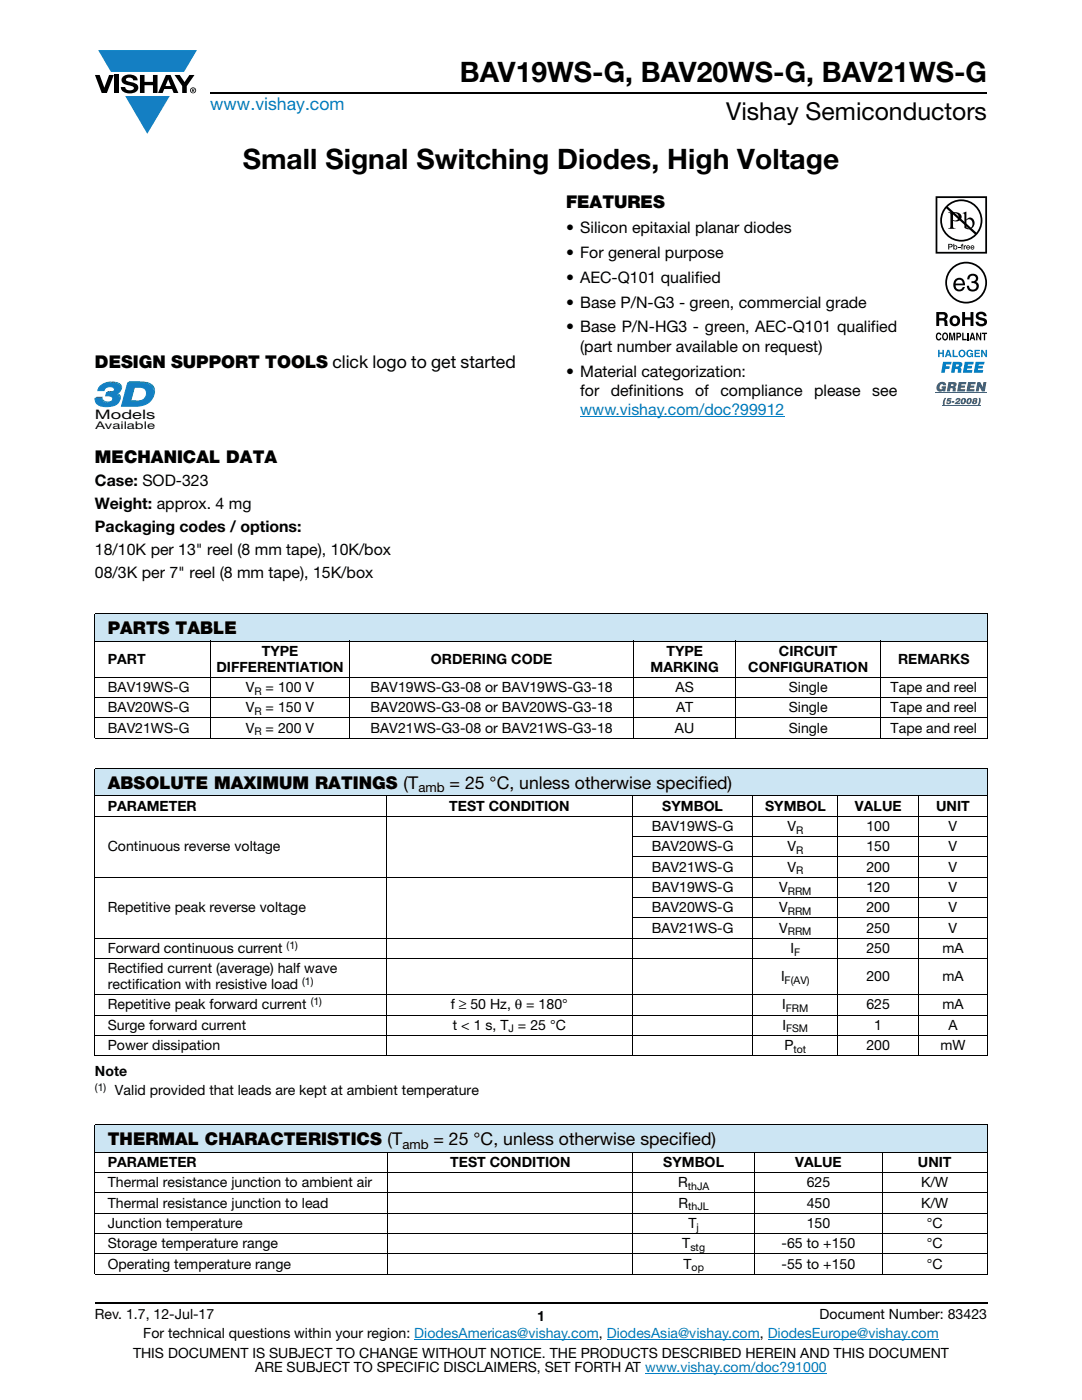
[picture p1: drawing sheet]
<svg xmlns="http://www.w3.org/2000/svg" width="216mm" height="279mm" viewBox="0 0 216 279" stroke-linecap="round" stroke-linejoin="round" font-family="sans-serif">
<g fill="#147fc3">
<path d="M19.6 10h19.7l-2.6 4.3h-1.1h-13.5z"/>
<path d="M25 19.2h8.9l-4.5 7.5z"/>
</g>
<g fill="#000">
<path d="M18.9 15h1l.9 2.5 1-2.5h.9l-1.4 3.6h-1zM22.9 15h.9v3.6h-.9zM24.6 15.3a2.1 2.1 0 0 1 2.8 .3l.1 .4h-.9a.79 .79 0 0 0-.7-.5 .79 .79 0 0 0-.8 .4l.3 .3 1 .2a1.08 1.08 0 0 1 1.2 1 1.08 1.08 0 0 1-1.1 1.2 1.73 1.73 0 0 1-2.4-1.2h.9a.96 .96 0 0 0 .8 .6 .96 .96 0 0 0 .9-.4 1.31 1.31 0 0 0-1.2-.6 1.03 1.03 0 0 1-1.1-.6 1.03 1.03 0 0 1 .2-1.1zM27.9 15h.9v1.3h1.7v-1.3h.9v3.6h-.9v-1.6h-1.7v1.6h-.9zM34.8 15h1.1l.9 1.4 1-1.4h1l-1.5 2.2v1.4h-.9v-1.4z"/>
<path d="M33.6 15.9l.5 1.3h-1.1zM33.1 15l-1.6 3.6h1l.3-.8h1.5l.3 .8h1l-1.6-3.6z"/>
<path d="M38.4 17.8h.2v.2h-.2zM38.3 17.7v.7h.1v-.3l.4 .3-.2-.3 .2-.2-.1-.2z"/>
<path d="M38.1 18a.46 .46 0 0 1 .9 0 .46 .46 0 0 1-.9 0zM37.9 18a.6 .6 0 0 0 1.2 0 .6 .6 0 0 0-1.2 0z"/>
</g>
<path d="M42 18.6h155M18.9 260h178.1" fill="none" stroke="#000" stroke-width=".36"/>
<path d="M115.8 83.2h40.7M82.7 267.3h36.8M121.1 267.3h30.5M128.7 274h36.3M153.2 267.3h34.1" fill="none" stroke="#007ec4" stroke-width=".2"/>
<g fill="#fff">
<path d="M41.6 40.4h38.7v26.8h-38.7z"/>
<path d="M18.9 76.1h12.1v9.9h-12.1z"/>
</g>
<path d="M19.3 79.2h1.2l-.3 .3h-1.2z" fill="#0d567f"/>
<path d="M20.5 79.2l-.3 .4z" fill="#09537d"/>
<path d="M20.5 79.3l-.3 .3z" fill="#0d5781"/>
<path d="M20.5 79.3l-.3 .4z" fill="#105a84"/>
<path d="M20.5 79.4l-.3 .4z" fill="#115c88"/>
<path d="M20.5 79.5l-.3 .3z" fill="#145f8c"/>
<path d="M20.5 79.5l-.2 .4z" fill="#146190"/>
<path d="M20.6 79.6l-.3 .4z" fill="#156494"/>
<path d="M20.6 79.7l.2 .2-.3 .3-.2-.2z" fill="#176797"/>
<path d="M20.8 79.9h.1l-.3 .4-.1-.1z" fill="#156494"/>
<path d="M20.9 79.9l.1 .1-.4 .3z" fill="#146190"/>
<path d="M21 80h.1l-.4 .3z" fill="#145f8c"/>
<path d="M21.1 80l.1 .1-.4 .2z" fill="#115c88"/>
<path d="M21.2 80.1h.1l-.4 .3z" fill="#105a84"/>
<path d="M21.3 80.1h.2l-.5 .3z" fill="#0d5781"/>
<path d="M21.5 80.1h.2l-.4 .3h-.1z" fill="#09537d"/>
<path d="M21.7 80.1h.1l-.5 .3z" fill="#0e5078"/>
<path d="M21.8 80.1l.2-.1-.5 .4z" fill="#0e4e73"/>
<path d="M22 80.1l.2-.1-.5 .4z" fill="#0a496f"/>
<path d="M22.2 80l.1-.1-.4 .4z" fill="#09486a"/>
<path d="M22.3 79.9l.3-.1-.6 .5z" fill="#034466"/>
<path d="M21.6 78h.4l-.4 .4h-.3z" fill="#0d567f"/>
<path d="M21.3 77.2l-.4 .4z" fill="#034466"/>
<path d="M21.2 77.3l-.4 .5z" fill="#09486a"/>
<path d="M21.1 77.4l-.3 .5z" fill="#0a496f"/>
<path d="M21.1 77.6l-.3 .4z" fill="#0e4e73"/>
<path d="M22 78h.1l-.5 .4z" fill="#09537d"/>
<path d="M22.1 78h.2l-.3 .3h-.2z" fill="#0e5078"/>
<path d="M22.3 78h.2l-.5 .3z" fill="#0e4e73"/>
<path d="M22.5 78l.2-.1-.5 .4z" fill="#0a496f"/>
<path d="M22.7 77.9h.1l-.4 .4z" fill="#09486a"/>
<path d="M22.8 77.9l.2-.1-.5 .4z" fill="#034466"/>
<path d="M23.2 78.3l.2 .1-.3 .3h-.2z" fill="#115c88"/>
<path d="M23.4 78.4h.1l-.3 .4-.1-.1z" fill="#145f8c"/>
<path d="M23.5 78.4l.2 .1-.3 .3h-.2z" fill="#146190"/>
<path d="M23.7 78.5l.1 .1-.3 .3-.1-.1z" fill="#156494"/>
<path d="M23.8 78.6l.2 .2-.3 .4-.2-.3z" fill="#176797"/>
<path d="M24 78.8l.1 .2-.3 .3-.1-.1z" fill="#156494"/>
<path d="M24.1 79l-.3 .3z" fill="#146190"/>
<path d="M24.1 79l-.3 .4z" fill="#145f8c"/>
<path d="M24.1 79.1l-.3 .4z" fill="#115c88"/>
<path d="M24.2 79.2l-.3 .4z" fill="#105a84"/>
<path d="M24.2 79.3l-.3 .4z" fill="#0d5781"/>
<path d="M24.2 79.4l-.4 .4z" fill="#09537d"/>
<path d="M24.1 79.5l-.3 .4z" fill="#0e5078"/>
<path d="M24.1 79.6l-.3 .4z" fill="#0e4e73"/>
<path d="M24.1 79.7l-.4 .4z" fill="#0a496f"/>
<path d="M24.1 79.8l-.4 .5z" fill="#09486a"/>
<g fill="#034466">
<path d="M24 80l-.5 .5z"/>
<path d="M20.3 76.8l.5-.4-.8 .7z"/>
</g>
<path d="M20.8 76.4l.3-.1-.6 .4z" fill="#09486a"/>
<path d="M21.1 76.3l.3-.1-.6 .4z" fill="#0a496f"/>
<path d="M21.4 76.2l.4-.1-.3 .3-.4 .1z" fill="#0e4e73"/>
<path d="M21.8 76.1h.3l-.3 .3h-.3z" fill="#0e5078"/>
<path d="M22.1 76.1h.2l-.5 .3z" fill="#09537d"/>
<path d="M19.9 77.1a3.2 3.2 0 0 1 4.1 .1 1.07 1.07 0 0 1-1.1 1.5 1.09 1.09 0 0 1 1 1 1.09 1.09 0 0 1-.8 1.1 4.2 4.2 0 0 1-3.6-.1l-.5-.7v-.5h1.2a1 1 0 0 0 1.5 .9 .7 .7 0 0 0 .8-.8 .7 .7 0 0 0-.9-.6h-.5l.2-.6h.4a.81 .81 0 0 0 1.1-.9 1.28 1.28 0 0 0-2 .5h-1.3z" fill="#177fc3"/>
<path d="M19.9 77.1a3.2 3.2 0 0 1 4.1 .1 1.07 1.07 0 0 1-1.1 1.5 1.09 1.09 0 0 1 1 1 1.09 1.09 0 0 1-.8 1.1 4.2 4.2 0 0 1-3.6-.1l-.5-.7v-.5h1.2a1 1 0 0 0 1.5 .9 .7 .7 0 0 0 .8-.8 .7 .7 0 0 0-.9-.6h-.5l.2-.6h.4a.81 .81 0 0 0 1.1-.9 1.28 1.28 0 0 0-2 .5h-1.3z" fill="none" stroke="#177fc3" stroke-width=".2"/>
<path d="M22.3 76.1h.2l-.3 .3h-.2z" fill="#09537d"/>
<path d="M22.5 76.1h.4l-.3 .4-.4-.1z" fill="#0d5781"/>
<path d="M22.9 76.1l.3 .1-.3 .3h-.3z" fill="#105a84"/>
<path d="M23.2 76.2l.2 .1-.3 .3-.2-.1z" fill="#115c88"/>
<path d="M23.4 76.3h.2l-.3 .3h-.2z" fill="#145f8c"/>
<path d="M23.6 76.3l.2 .1-.3 .3-.2-.1z" fill="#146190"/>
<path d="M23.8 76.4l.2 .1-.3 .3-.2-.1z" fill="#156494"/>
<path d="M24 76.5l.3 .3-.3 .4-.3-.4z" fill="#176797"/>
<path d="M24.3 76.8v.2l-.3 .3v-.1z" fill="#156494"/>
<path d="M24.3 77l-.2 .4z" fill="#146190"/>
<path d="M24.4 77.1l-.3 .4z" fill="#145f8c"/>
<path d="M24.4 77.1l-.3 .4z" fill="#115c88"/>
<path d="M24.4 77.2l-.3 .4z" fill="#105a84"/>
<path d="M24.4 77.3l-.3 .4z" fill="#0d5781"/>
<path d="M24.4 77.4l-.3 .4z" fill="#09537d"/>
<path d="M24.4 77.4l-.3 .4z" fill="#0e5078"/>
<path d="M24.4 77.5l-.3 .4z" fill="#0e4e73"/>
<path d="M24.4 77.6l-.4 .4z" fill="#0a496f"/>
<path d="M24.3 77.7l-.3 .4z" fill="#09486a"/>
<path d="M24.3 77.8l-.5 .4z" fill="#034466"/>
<path d="M26.2 79.9h1.1l-.3 .3h-1.1z" fill="#0d567f"/>
<path d="M27.3 79.9h.1l-.4 .3z" fill="#09537d"/>
<path d="M27.4 79.9h.3l-.3 .3h-.3z" fill="#0e5078"/>
<path d="M27.7 79.9l.3-.1-.3 .4h-.3z" fill="#0e4e73"/>
<path d="M28 79.8h.2l-.5 .4z" fill="#0a496f"/>
<path d="M28.2 79.8l.3-.1-.6 .4z" fill="#09486a"/>
<path d="M28.5 79.7l.6-.4-.9 .7z" fill="#034466"/>
<path d="M27 77l-.8 2.9-.3 .3 .8-2.9z" fill="#074f76"/>
<path d="M25.5 76.3h2.6" fill="none" stroke="#0d567f" stroke-width=".31"/>
<path d="M28.1 76.1h.4l-.3 .3h-.4z" fill="#09537d"/>
<path d="M28.5 76.1h.4l-.3 .4-.4-.1z" fill="#0d5781"/>
<path d="M28.9 76.1l.4 .1-.3 .3h-.4z" fill="#105a84"/>
<path d="M29.3 76.2l.3 .1-.3 .3-.3-.1z" fill="#115c88"/>
<path d="M29.6 76.3l.2 .1-.3 .3-.2-.1z" fill="#145f8c"/>
<path d="M29.8 76.4l.3 .1-.3 .3-.3-.1z" fill="#146190"/>
<path d="M30.1 76.5l.2 .1-.3 .4-.2-.2z" fill="#156494"/>
<path d="M30.3 76.6l.5 .5-.4 .3-.4-.4z" fill="#176797"/>
<path d="M30.8 77.1l.1 .2-.4 .3-.1-.2z" fill="#156494"/>
<path d="M30.9 77.3v.2l-.3 .3-.1-.2z" fill="#146190"/>
<path d="M30.9 77.5v.1l-.3 .3v-.1z" fill="#145f8c"/>
<path d="M30.9 77.6l-.2 .5z" fill="#115c88"/>
<path d="M31 77.8l-.3 .5z" fill="#105a84"/>
<path d="M31 78v.2l-.3 .3v-.2z" fill="#0d5781"/>
<path d="M31 78.2l-.4 .5z" fill="#09537d"/>
<path d="M30.9 78.4l-.3 .6z" fill="#0e5078"/>
<path d="M30.9 78.6l-.4 .6z" fill="#0e4e73"/>
<path d="M30.8 78.9l-.4 .5z" fill="#0a496f"/>
<path d="M30.7 79.1l-.4 .6z" fill="#09486a"/>
<path d="M30.6 79.4l-.6 .7z" fill="#034466"/>
<path d="M26.7 77.3l-.8 2.9a3.2 3.2 0 0 0 3.1-.9 1.27 1.27 0 0 0 .1-1.4 1.27 1.27 0 0 0-1.3-.6zM25.5 76.4a8.4 8.4 0 0 1 4.2 .4 2.15 2.15 0 0 1 1 2 2.15 2.15 0 0 1-1.4 1.8 9.3 9.3 0 0 1-5.1 .5z" fill="#177fc3"/>
<path d="M25.5 76.4a8.4 8.4 0 0 1 4.2 .4 2.15 2.15 0 0 1 1 2 2.15 2.15 0 0 1-1.4 1.8 9.3 9.3 0 0 1-5.1 .5zM26.7 77.3a2.55 2.55 0 0 1 2.3 .4 1.76 1.76 0 0 1-.2 1.9 1.76 1.76 0 0 1-1.8 .6h-1.1z" fill="none" stroke="#177fc3" stroke-width=".2"/>
<path d="M186.7 39.2h10.3v41.8h-10.3z" fill="#fff"/>
<g fill="#000">
<path d="M191.2 49.3h.4v.1h-.4zM191.9 48.7h.3l-.2 .2 .2 .1v.1h-.2v.7h-.1v-.7h-.2zM192.3 49h.2v.1l.3-.1v.1l-.3 .1v.6h-.2zM193.3 54.9a1.07 1.07 0 0 1 1.3-.2 1.07 1.07 0 0 1 .5 1.2l-.4 .4a1.06 1.06 0 0 1 .5 1.4 1.06 1.06 0 0 1-1.4 .5l-.2-.1a1.02 1.02 0 0 1-.7-1.1h.5a.71 .71 0 0 0 .9 .8 .71 .71 0 0 0 .3-1.2l-.7-.1v-.4a.59 .59 0 0 0 .8-.4 .59 .59 0 0 0-.6-.7 .66 .66 0 0 0-.7 .8h-.4zM186.9 66.6l.4-.2h.3l.2 .5-.6-.2a.66 .66 0 0 0 .1 1l.3-.3h.2a.54 .54 0 0 1-.4 .6 .54 .54 0 0 1-.6-.5zM189.4 66.4h.4l.2 1.2 .2-1.2h.4v1.5h-.3v-1.3l-.2 1.3h-.2l-.3-1.3v1.3h-.2zM192 66.4h.3v1.2h.6v.3h-.9zM192 62.3h.6v1h1.1v-1h.5v2.8h-.5v-1.3h-1.1v1.3h-.6zM193 66.4h.3v1.5h-.3zM195 62.4a1.15 1.15 0 0 1 1.9 .7h-.6v-.2a.68 .68 0 0 0-1-.1v.4l.2 .1a1.29 1.29 0 0 1 1.5 .9 1.17 1.17 0 0 1-1.2 .9 1.17 1.17 0 0 1-1.1-.9h.5l.1 .2a.67 .67 0 0 0 1.1-.1l-.3-.3-.5-.1a.82 .82 0 0 1-.9-.5 .82 .82 0 0 1 .3-1zM194.8 66.4h.3l.5 1.1v-1.1h.2v1.5h-.3l-.5-1.1v1.1h-.2zM195.9 66.4h1.1v.3h-.4v1.2h-.3v-1.2h-.4z"/>
<path d="M187 39.5h9.6v10.8h-9.6zM186.7 39.2v11.4h10.3v-11.4z"/>
<path d="M189 56.4a3.8 3.8 0 0 1 7.6 0 3.8 3.8 0 0 1-7.6 0zM188.6 56.4a4.2 4.2 0 0 0 8.4 0 4.2 4.2 0 0 0-8.4 0z"/>
<path d="M189.1 41.3a3.9 3.9 0 0 1 5.3-.2 3.9 3.9 0 0 1 .4 5.3zM188.8 41.6l5.7 5.2a3.9 3.9 0 0 1-5.3 .1 3.9 3.9 0 0 1-.4-5.3zM187.6 44a4.2 4.2 0 0 0 8.4 0 4.2 4.2 0 0 0-8.4 0z"/>
<path d="M189.4 48.8v.4h.4v-.3zM189.2 48.7h.7l.2 .3-.2 .3-.5 .1v.4h-.2z"/>
<path d="M190.2 42.6v1.3a.75 .75 0 0 0 1.1-.6 .75 .75 0 0 0-1.1-.7zM189.2 42.4a2.81 2.81 0 0 1 2.4 .3 .97 .97 0 0 1 0 1.2 .97 .97 0 0 1-1.2 .2h-.2v1.1v.2l.5 .3h-1.5l.3-.2 .1-.3v-2.3v-.3z"/>
<path d="M190.4 49.4a.26 .26 0 0 0 .5 0 .26 .26 0 0 0-.5 0zM190.2 48.7h.2v.4a.38 .38 0 0 1 .5 0 .38 .38 0 0 1 0 .6 .38 .38 0 0 1-.5 0l-.2 .1z"/>
<path d="M190.9 56.1l-.2 .5h1.4a.7 .7 0 0 0-.4-.7 .7 .7 0 0 0-.8 .2zM190.7 55.7a1.18 1.18 0 0 1 1.4-.1 1.18 1.18 0 0 1 .5 1.3h-1.9a.73 .73 0 0 0 .5 .9 .73 .73 0 0 0 .9-.5h.4a1.21 1.21 0 0 1-1.6 .8 1.21 1.21 0 0 1-.6-1.7z"/>
<path d="M192.8 44v1.3l.2 .2a.72 .72 0 0 0 .8-.1 .72 .72 0 0 0 .3-.7 .72 .72 0 0 0-.4-.8 .72 .72 0 0 0-.9 .1zM192.1 42.5l.7-.3v1.6a.89 .89 0 0 1 1.1-.3 .89 .89 0 0 1 .6 1 1.23 1.23 0 0 1-.7 1.2 1.23 1.23 0 0 1-1.4-.2v-2.7z"/>
<path d="M193 49.2v.1h.4l-.2-.2zM193 49h.4l.2 .4h-.6v.2l.5-.1a.42 .42 0 0 1-.6 .2 .42 .42 0 0 1 .1-.7z"/>
<path d="M193.9 49.2l-.1 .1h.4l-.2-.2zM193.8 49h.5l.1 .4h-.6l.1 .2 .5-.1a.42 .42 0 0 1-.7 .2 .42 .42 0 0 1 .1-.7z"/>
<path d="M187.4 62.8v.7h.9a.39 .39 0 0 0 .1-.7zM186.8 62.3h1.4a.79 .79 0 0 1 .8 .4 .79 .79 0 0 1-.1 .9l-.2 .1a.98 .98 0 0 1 .4 1.2l.1 .2h-.7l-.2-1.1h-.9v1.1h-.6z"/>
<path d="M188.4 66.7a.64 .64 0 0 0 .2 1l.1-.1a.64 .64 0 0 0-.1-1zM188.2 66.5l.2-.1a.56 .56 0 0 1 .7 .3 .82 .82 0 0 1-.5 1.3l-.2-.1a.89 .89 0 0 1-.2-1.4z"/>
<path d="M190.3 63.5a.63 .63 0 0 0-.3 .7 .63 .63 0 0 0 .8 .4 .63 .63 0 0 0 .2-.8 .63 .63 0 0 0-.7-.3zM189.5 64a1.09 1.09 0 0 1 2.1 0 1.09 1.09 0 0 1-2.1 0z"/>
<path d="M191.1 66.7v.4l.4-.1v-.3zM190.8 66.4h.6a.5 .5 0 0 1 .4 .5 .5 .5 0 0 1-.4 .5h-.3v.5h-.3z"/>
<path d="M194 66.7l-.1 .6h.3zM193.9 66.4h.3l.4 1.5h-.3v-.3h-.5l-.1 .3h-.3z"/>
</g>
<path d="M186.7 78.4h10.3" fill="none" stroke="#1f9047" stroke-width=".2"/>
<g fill="#1f9047">
<path d="M187.2 76.6a.91 .91 0 0 1 .9-.4 .91 .91 0 0 1 .7 .7h-.6l-.3-.2a.56 .56 0 0 0-.4 .4 .56 .56 0 0 0 .3 .6l.3-.2h-.2v-.4h.9l-.2 1h-.4v-.2a.82 .82 0 0 1-1.1 .1 .82 .82 0 0 1-.1-1.1z"/>
<path d="M191.3 76.2h1.5v.5h-1v.3h.8l-.1 .4h-.8v.3h.9l-.1 .4h-1.5z"/>
<path d="M193.2 76.2h1.5l-.1 .5h-.9v.3h.7v.4h-.8l-.1 .3h1l-.1 .4h-1.6z"/>
<path d="M195 76.2h.6l.5 1.1 .1-1.1h.6l-.3 1.9h-.6l-.5-1-.1 1h-.6z"/>
<path d="M188.5 79.4h.3l-.3 .8v.8h-.3v-.8z"/>
<path d="M189.1 79.4h.8l-.1 .3h-.5l-.1 .2h.5a.52 .52 0 0 1-.2 .7 .52 .52 0 0 1-.7-.3l.5 .1 .2-.2-.2-.1h-.4z"/>
<path d="M190 80.1h.4v.3h-.5z"/>
<path d="M190.8 79.6a.5 .5 0 0 1 .5-.2 .5 .5 0 0 1 .4 .4l-.7 .6h.6l-.1 .3h-1l.8-.9-.1-.1-.2 .2h-.4z"/>
<path d="M189.8 76.7l-.1 .4 .5-.1 .1-.1-.1-.2zM189.3 76.2l1.5 .2a.54 .54 0 0 1-.3 .8l.2 .3v.6h-.6v-.5l-.3-.1h-.1l-.2 .6h-.6z"/>
<path d="M192.2 79.8l-.2 .4 .2 .2 .2-.5-.1-.2zM191.9 79.6a.51 .51 0 0 1 .8 .1 .66 .66 0 0 1-.2 .8 .66 .66 0 0 1-.8 0v-.5z"/>
<path d="M193.3 79.8l-.1 .4 .1 .2 .3-.5-.2-.2zM193.1 79.6a.51 .51 0 0 1 .8 .1 .66 .66 0 0 1-.2 .8 .66 .66 0 0 1-.8 0l-.1-.5z"/>
</g>
<path d="M188 80.9h7.7" fill="none" stroke="#1f9047" stroke-width=".2"/>
<g fill="#1f9047">
<path d="M195.3 79.4h.3l.1 .8a.72 .72 0 0 1-.7 .8l.3-.8z"/>
<path d="M194.5 79.7l-.1 .2h.2l.1-.2zM194.4 80.2v.2h.2v-.2zM194.2 79.6a.52 .52 0 0 1 .8 .2l-.2 .2 .2 .3a.55 .55 0 0 1-.5 .4 .55 .55 0 0 1-.6-.4l.3-.3-.1-.2z"/>
</g>
<g fill="#0160ae">
<path d="M187.2 69.8h.3v.6h.5v-.6h.3v1.5h-.3v-.7h-.5v.7h-.3z"/>
<path d="M190.1 69.8h.3v1.2h.7v.3h-1z"/>
<path d="M193 70a.68 .68 0 0 1 1.2 .3l-.9-.2a.55 .55 0 0 0-.2 .5 .55 .55 0 0 0 .4 .4l.4-.3h-.3v-.2h.6v.8h-.2l-.1-.2a.71 .71 0 0 1-1-.1 .71 .71 0 0 1 .1-1z"/>
<path d="M194.5 69.8h1v.3h-.8v.3h.8v.2h-.8v.4h.8v.3h-1z"/>
<path d="M195.8 69.8h.3l.6 1v-1h.3v1.5h-.3l-.6-1.1v1.1h-.3z"/>
<path d="M188.2 72.2h1.7l-.1 .5h-1l-.1 .4h.8l-.1 .5h-.8l-.1 .8h-.7z"/>
<path d="M192.5 72.2h1.8l-.1 .5h-1.1v.3h.9l-.1 .5h-.9l-.1 .4h1.1l-.1 .5h-1.8z"/>
<path d="M194.7 72.2h1.7v.5h-1.1v.3h.8v.5h-.9l-.1 .4h1.1l-.1 .5h-1.8z"/>
<path d="M189.2 70.1l-.2 .6h.4zM189 69.8h.4l.5 1.5h-.3l-.1-.3h-.6l-.1 .3h-.3z"/>
<path d="M191.5 70.6a.47 .47 0 0 0 .9 0 .47 .47 0 0 0-.9 0zM191.2 70.5a.75 .75 0 0 1 1.5 0 .75 .75 0 0 1-1.5 0z"/>
<path d="M190.8 72.7l-.1 .4h.6l-.1-.4zM190.1 72.2l1.8 .2a.63 .63 0 0 1-.3 1l.2 .2v.8h-.7v-.6l-.3-.2h-.2l-.1 .8h-.7z"/>
</g>
<g fill="#cce5f3">
<path d="M18.9 122.4h178.1v5.5h-178.1z"/>
<path d="M18.9 153.3h178.1v5.5h-178.1z"/>
<path d="M18.9 224.5h178.1v5.5h-178.1z"/>
</g>
<g fill="none" stroke="#000" stroke-width=".2">
<path d="M18.9 122.4h178.1M18.9 127.9h178.1M18.9 135.2h178.1M18.9 139.2h178.1M18.9 122.5v24.8M42 127.8v19.6M69.8 127.8v19.6M126.4 127.8v19.6M146.8 127.8v19.6M175.7 127.8v19.6M197 122.5v24.8M18.9 143.3h178.1"/>
<path d="M18.9 147.3h178.1M18.9 153.3h178.1M18.9 158.8h178.1M18.9 153.4v57.2M77.2 158.8v52M126.2 158.8v52M150.2 158.8v52M167.2 158.8v52M183.3 158.8v52M197 153.4v57.2M18.9 162.9h178.1M18.9 175.1h178.1"/>
<path d="M126.1 167h70.9M126.1 171h70.9M126.1 179.1h70.9M18.9 187.2h178.1M18.9 191.3h178.1M18.9 198.5h178.1M126.1 183.2h70.9M18.9 202.6h178.1M18.9 206.7h178.1M18.9 210.7h178.1M18.9 224.5h178.1M18.9 230h178.1"/>
<path d="M18.9 234h178.1M18.9 238.1h178.1M18.9 224.5v29.7M77.4 229.9v24.5M126.3 229.9v24.5M150.6 229.9v24.5M176.1 229.9v24.5M197 224.5v29.7M18.9 242.1h178.1M18.9 246.2h178.1M18.9 250.3h178.1M18.9 254.3h178.1"/>
</g>
<g font-size="5.6">
<text x="91.8" y="16.4">BAV19WS-G, BAV20WS-G, BAV21WS-G</text>
<text x="48.4" y="33.8">Small Signal Switching Diodes, High Voltage</text>
</g>
<text font-size="4.9" x="144.9" y="24">Vishay Semiconductors</text>
<text font-size="3.5" fill="#007ec4" x="42" y="21.9">www.vishay.com</text>
<g font-size="3.5">
<text x="112.9" y="41.5">FEATURES</text>
<text x="18.9" y="73.5">DESIGN SUPPORT TOOLS click logo to get started</text>
<text x="18.9" y="92.3">MECHANICAL DATA</text>
<text x="21.5" y="126.6">PARTS TABLE</text>
<text x="21.5" y="157.5">ABSOLUTE MAXIMUM RATINGS (T</text>
<text x="89.7" y="157.5">= 25 °C, unless otherwise specified)</text>
<text x="21.5" y="228.6">THERMAL CHARACTERISTICS (T</text>
<text x="86.5" y="228.6">= 25 °C, unless otherwise specified)</text>
</g>
<g font-size="3.2">
<text x="112.9" y="46.6">• Silicon epitaxial planar diodes</text>
<text x="112.9" y="51.5">• For general purpose</text>
<text x="112.9" y="56.5">• AEC-Q101 qualified</text>
<text x="112.9" y="61.4">• Base P/N-G3 - green, commercial grade</text>
<text x="112.9" y="66.3">• Base P/N-HG3 - green, AEC-Q101 qualified</text>
<text x="115.8" y="70.2">(part number available on request)</text>
<text x="112.9" y="75.2">• Material categorization:</text>
<text x="115.8" y="79">for</text>
<text x="121.9" y="79">definitions</text>
<text x="138.7" y="79">of</text>
<text x="143.7" y="79">compliance</text>
<text x="162.4" y="79">please</text>
<text x="174" y="79">see</text>
<text x="18.9" y="97">Case: SOD-323</text>
<text x="18.9" y="101.6">Weight: approx. 4 mg</text>
<text x="18.9" y="106.2">Packaging codes / options:</text>
<text x="18.9" y="110.8">18/10K per 13&quot; reel (8 mm tape), 10K/box</text>
<text x="18.9" y="115.4">08/3K per 7&quot; reel (8 mm tape), 15K/box</text>
</g>
<text font-size="3.2" fill="#007ec4" x="115.8" y="82.9">www.vishay.com/doc?99912</text>
<g font-size="2.8">
<text x="52.2" y="130.9">TYPE</text>
<text x="133" y="130.9">TYPE</text>
<text x="155.4" y="130.9">CIRCUIT</text>
<text x="21.5" y="132.5">PART</text>
<text x="43.2" y="134">DIFFERENTIATION</text>
<text x="86" y="132.5">ORDERING CODE</text>
<text x="129.8" y="134">MARKING</text>
<text x="149.3" y="134">CONFIGURATION</text>
<text x="179.2" y="132.5">REMARKS</text>
<text x="21.5" y="142.2">BAV20WS-G</text>
<text x="21.5" y="138.1">BAV19WS-G</text>
<text x="49" y="142.2">V</text>
<text x="49" y="138.1">V</text>
<text x="53" y="138.1">= 100 V</text>
<text x="53" y="142.2">= 150 V</text>
<text x="73.9" y="138.1">BAV19WS-G3-08 or BAV19WS-G3-18</text>
<text x="73.9" y="142.2">BAV20WS-G3-08 or BAV20WS-G3-18</text>
<text x="134.8" y="138.1">AS</text>
<text x="134.9" y="142.2">AT</text>
<text x="157.4" y="138.1">Single</text>
<text x="157.4" y="142.2">Single</text>
<text x="177.7" y="138.1">Tape and reel</text>
<text x="177.7" y="142.2">Tape and reel</text>
<text x="21.5" y="146.2">BAV21WS-G</text>
<text x="49" y="146.2">V</text>
<text x="53" y="146.2">= 200 V</text>
<text x="73.9" y="146.2">BAV21WS-G3-08 or BAV21WS-G3-18</text>
<text x="134.7" y="146.2">AU</text>
<text x="157.4" y="146.2">Single</text>
<text x="177.7" y="146.2">Tape and reel</text>
<text x="21.5" y="161.8">PARAMETER</text>
<text x="89.7" y="161.8">TEST CONDITION</text>
<text x="132.2" y="161.8">SYMBOL</text>
<text x="152.7" y="161.8">SYMBOL</text>
<text x="170.6" y="161.8">VALUE</text>
<text x="186.8" y="161.8">UNIT</text>
<text x="130" y="165.8">BAV19WS-G</text>
<text x="157.1" y="165.8">V</text>
<text x="172.9" y="165.8">100</text>
<text x="189.3" y="165.8">V</text>
<text x="21.5" y="169.9">Continuous reverse voltage</text>
<text x="130" y="169.9">BAV20WS-G</text>
<text x="130" y="173.9">BAV21WS-G</text>
<text x="157.1" y="169.9">V</text>
<text x="157.1" y="173.9">V</text>
<text x="172.9" y="169.9">150</text>
<text x="172.9" y="173.9">200</text>
<text x="189.3" y="169.9">V</text>
<text x="189.3" y="173.9">V</text>
<text x="130" y="178">BAV19WS-G</text>
<text x="155.5" y="178">V</text>
<text x="172.9" y="178">120</text>
<text x="189.3" y="178">V</text>
<text x="21.5" y="182.1">Repetitive peak reverse voltage</text>
<text x="130" y="182.1">BAV20WS-G</text>
<text x="155.5" y="182.1">V</text>
<text x="172.9" y="182.1">200</text>
<text x="189.3" y="182.1">V</text>
<text x="21.5" y="190.2">Forward continuous current</text>
<text x="130" y="186.1">BAV21WS-G</text>
<text x="155.5" y="186.1">V</text>
<text x="157.7" y="190.2">I</text>
<text x="172.9" y="186.1">250</text>
<text x="172.9" y="190.2">250</text>
<text x="188" y="190.2">mA</text>
<text x="189.3" y="186.1">V</text>
<text x="21.5" y="194.2">Rectified current (average) half wave</text>
<text x="21.5" y="197.4">rectification with resistive load</text>
<text x="155.9" y="195.8">I</text>
<text x="172.9" y="195.8">200</text>
<text x="188" y="195.8">mA</text>
<text x="21.5" y="201.5">Repetitive peak forward current</text>
<text x="90" y="201.5">f ≥ 50 Hz, θ = 180°</text>
<text x="156.1" y="201.5">I</text>
<text x="172.9" y="201.5">625</text>
<text x="188" y="201.5">mA</text>
<text x="21.5" y="209.6">Power dissipation</text>
<text x="21.5" y="205.5">Surge forward current</text>
<text x="90.4" y="205.5">t &lt; 1 s, T = 25 °C</text>
<text x="156.1" y="205.5">I</text>
<text x="156.5" y="209.6">P</text>
<text x="172.9" y="209.6">200</text>
<text x="174.5" y="205.5">1</text>
<text x="187.7" y="209.6">mW</text>
<text x="189.2" y="205.5">A</text>
<text x="18.9" y="214.7">Note</text>
<text x="22.9" y="218.6">Valid provided that leads are kept at ambient temperature</text>
<text x="21.5" y="232.9">PARAMETER</text>
<text x="89.8" y="232.9">TEST CONDITION</text>
<text x="132.4" y="232.9">SYMBOL</text>
<text x="158.7" y="232.9">VALUE</text>
<text x="183.2" y="232.9">UNIT</text>
<text x="21.5" y="237">Thermal resistance junction to ambient air</text>
<text x="135.3" y="237">R</text>
<text x="161" y="237">625</text>
<text x="183.8" y="237">K/W</text>
<text x="21.5" y="241">Thermal resistance junction to lead</text>
<text x="21.5" y="245.1">Junction temperature</text>
<text x="135.4" y="241">R</text>
<text x="137.4" y="245.1">T</text>
<text x="161" y="241">450</text>
<text x="161" y="245.1">150</text>
<text x="183.8" y="241">K/W</text>
<text x="184.9" y="245.1">°C</text>
<text x="21.5" y="249.1">Storage temperature range</text>
<text x="136.1" y="249.1">T</text>
<text x="156" y="249.1">-65 to +150</text>
<text x="184.9" y="249.1">°C</text>
<text x="21.5" y="253.2">Operating temperature range</text>
<text x="136.4" y="253.2">T</text>
<text x="156" y="253.2">-55 to +150</text>
<text x="184.9" y="253.2">°C</text>
<text x="18.9" y="263.3">Rev. 1.7, 12-Jul-17</text>
<text x="107.2" y="263.6">1</text>
<text x="163.6" y="263.3">Document Number: 83423</text>
<text x="28.6" y="267.1">For technical questions within your region: DiodesAmericas@vishay.com, DiodesAsia@vishay.com, DiodesEurope@vishay.com</text>
<text x="26.5" y="271">THIS DOCUMENT IS SUBJECT TO CHANGE WITHOUT NOTICE. THE PRODUCTS DESCRIBED HEREIN AND THIS DOCUMENT</text>
<text x="50.9" y="273.8">ARE SUBJECT TO SPECIFIC DISCLAIMERS, SET FORTH AT www.vishay.com/doc?91000</text>
</g>
<text font-size="2.6" fill="#050504" x="18.9" y="83.6">Models</text>
<g font-size="2.6">
<text x="83.5" y="158.1">amb</text>
<text x="80.3" y="229.2">amb</text>
</g>
<text font-size="2.1" fill="#050504" x="19" y="85.6">Available</text>
<g font-size="2.1">
<text x="50.8" y="138.6">R</text>
<text x="50.8" y="142.7">R</text>
<text x="50.8" y="146.7">R</text>
<text x="158.8" y="166.3">R</text>
<text x="158.8" y="170.4">R</text>
<text x="157.2" y="178.5">RRM</text>
<text x="158.8" y="174.5">R</text>
<text x="157.2" y="182.6">RRM</text>
<text x="57.2" y="189.3">(1)</text>
<text x="157.2" y="186.6">RRM</text>
<text x="158.5" y="190.7">F</text>
<text x="60.3" y="196.6">(1)</text>
<text x="156.6" y="196.3">F(AV)</text>
<text x="62" y="200.6">(1)</text>
<text x="156.8" y="202">FRM</text>
<text x="101.5" y="206">J</text>
<text x="156.8" y="206">FSM</text>
<text x="158.3" y="210.1">tot</text>
<text x="18.9" y="217.7">(1)</text>
<text x="137.2" y="237.5">thJA</text>
<text x="137.3" y="241.5">thJL</text>
<text x="139" y="245.6">j</text>
<text x="137.8" y="249.6">stg</text>
<text x="138" y="253.7">op</text>
</g>
</svg>
